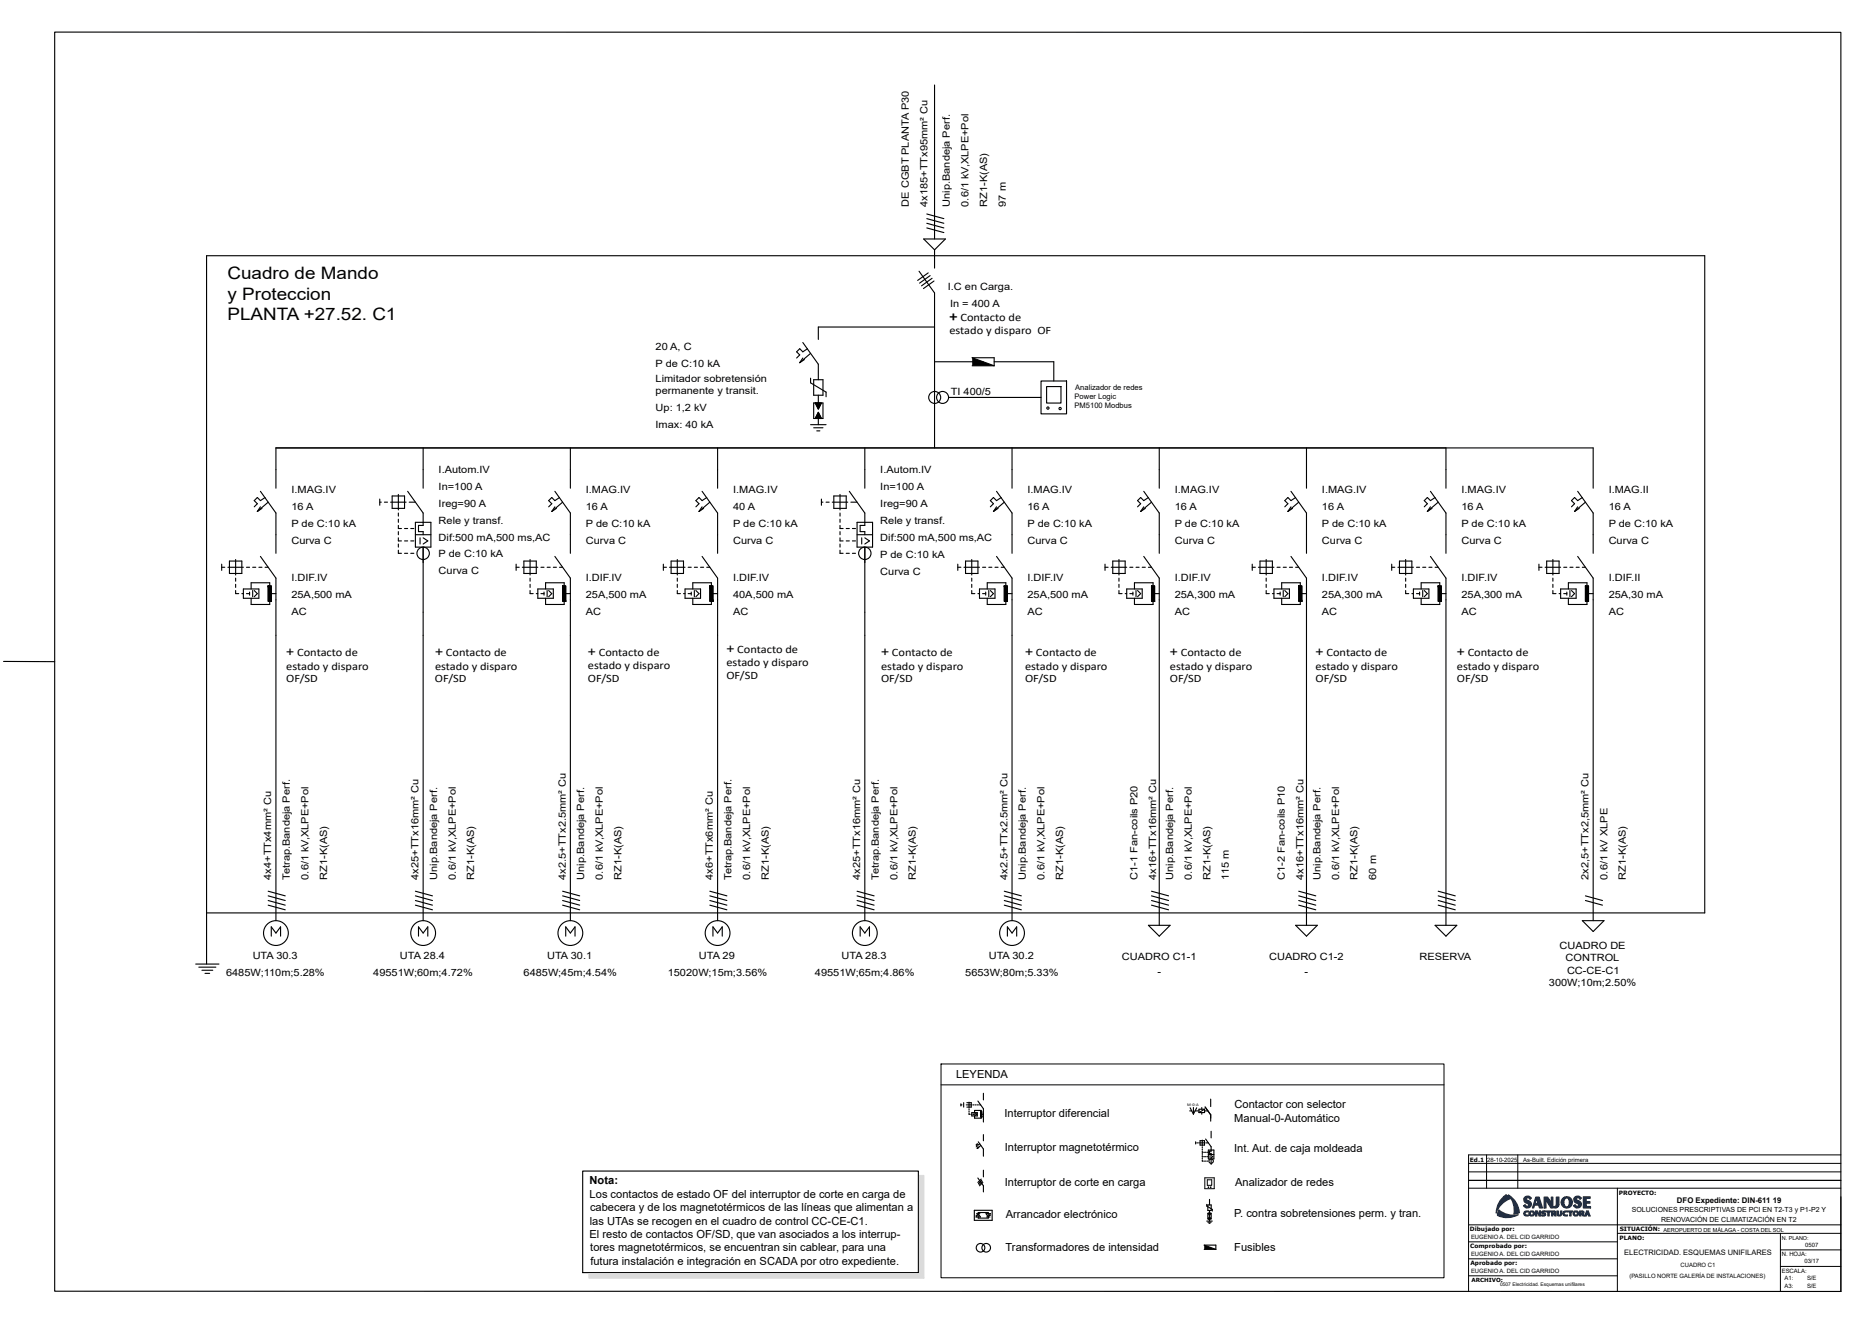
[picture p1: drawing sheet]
<svg xmlns="http://www.w3.org/2000/svg" width="420mm" height="297mm" viewBox="0 0 420 297" stroke-linecap="round" stroke-linejoin="round" font-family="sans-serif">
<!-- layer: LINEAS -->
<g fill="none" stroke="#000" stroke-width=".25">
<path d="M209.7 19.1v34.5M207.9 50.1l3.9 1M207.9 49l3.9 1.1M207.9 51.1l3.9 1.1M207.9 48l3.9 1M209.7 56v4.1M209.7 65.7v34.8M209.7 73.4h-26.1v2.7M212.8 89.2h20.8M218.1 82.1h5M218.1 80.2h5v1.9zM61.9 109.5v-9h295.5v9"/>
<path d="M61.9 115.1v9M94.9 100.5v9M128 100.5v9M128 115.1v9M161 100.5v9M161 115.1v9M194 100.5v9M227.1 100.5v9M227.1 115.1v9M260.1 100.5v9M260.1 115.1v9M293.1 100.5v9"/>
<path d="M293.1 115.1v9M324.4 100.5v9M324.4 115.1v9M357.4 115.1v9M61.9 129.7v76.8M94.9 122.7v83.8M128 129.7v76.8M161 129.7v76.8M194 122.7v83.8M227.1 129.7v76.8M260.1 129.7v77.9M293.1 129.7v77.9"/>
<path d="M324.4 129.7v77.9M357.4 129.7v76.8M60.2 199.9l3.8 1.1M93.2 199.9l3.8 1.1M126.2 199.9l3.9 1.1M159.3 199.9l3.8 1.1M192.3 199.9l3.8 1.1M225.3 199.9l3.8 1.1M258.4 199.9l3.8 1.1M291.4 199.9l3.8 1.1M322.7 199.9l3.8 1.1M60.2 202l3.8 1"/>
<path d="M60.2 201l3.8 1M60.2 203l3.8 1.1M93.2 202l3.8 1M93.2 201l3.8 1M93.2 203l3.8 1.1M126.2 202l3.9 1M126.2 201l3.9 1M126.2 203l3.9 1.1M159.3 202l3.8 1M159.3 201l3.8 1M159.3 203l3.8 1.1M192.3 202l3.8 1"/>
<path d="M192.3 201l3.8 1M192.3 203l3.8 1.1M225.3 202l3.8 1M225.3 201l3.8 1M225.3 203l3.8 1.1M258.4 202l3.8 1M258.4 201l3.8 1M258.4 203l3.8 1.1M291.4 202l3.8 1M291.4 201l3.8 1M291.4 203l3.8 1.1M322.7 202l3.8 1"/>
<path d="M322.7 201l3.8 1M322.7 203l3.8 1.1M355 206.5h4.9l-2.5 2.5zM355.7 202l3.8 1M355.7 201l3.8 1"/>
<circle cx="209.7" cy="89.2" r="1.34"/>
<circle cx="211.5" cy="89.2" r="1.34"/>
</g>
<!-- layer: SIMBOLOS -->
<g fill="none" stroke="#000" stroke-width=".25">
<path d="M207.2 53.6h4.9l-2.4 2.4zM180.1 76.8l3.5 4.9v3.5M181.2 78.2l-1.1 .7-.7-.7-.7 .7 .7 .7-.7 .7M181.9 79.3l-2.5 2.1M206.2 60.8l3.5 4.9M208.3 61.2l-2.4 1.7M208.7 61.8l-2.4 1.7M209.1 62.4l-2.3 1.7M209.6 63l-2.4 1.7M180.1 80.3l-.7 1.1M180.5 80.7l-1.1 .7M181.9 84.8v1.1l3.4 2.1v1"/>
<path d="M181.9 95.3h3.4M182.6 85.2h2v3.5h-2zM182.6 90.4h2v3.5h-2zM182.6 96h2M182.9 90.4h1.4l-.7 1.4zM183.3 96.7h.6M183.6 92.5l.7 1.4h-1.4zM183.6 88.7v1.7M183.6 93.9v1.4M58.4 113.7l-.7 1M58.4 110.2l3.5 4.9M58.8 114l-1.1 .7"/>
<path d="M59.5 111.6l-1.1 .7-.7-.7-.7 .7 .7 .7-.7 .7M60.2 112.6l-2.5 2.1M85.2 112.6h.3M85.2 112v1.3M86.2 112.6h.7M87.6 112.6h3.5M88 111.3h2.8v2.7h-2.8zM89.4 110.9v3.5M89.4 115.1v.7M89.4 116.5v.7M89.4 117.9v.7h.7M89.4 119.3v.6"/>
<path d="M90.8 118.6h.7M91.5 110.2l3.4 4.9v2.8h-1v1.4h1v.6M91.8 112.6h1.4M92.2 118.6h.7M93.2 117.2h3.5v5.5h-3.5zM93.2 119.9h3.5M124.5 113.7l-.7 1M124.5 110.2l3.5 4.9M124.8 114l-1 .7M125.5 111.6l-1 .7-.7-.7-.7 .7 .7 .7-.7 .7M126.2 112.6l-2.4 2.1M157.5 113.7l-.7 1"/>
<path d="M157.5 110.2l3.5 4.9M157.9 114l-1.1 .7M158.6 111.6l-1.1 .7-.7-.7-.7 .7 .7 .7-.7 .7M159.3 112.6l-2.5 2.1M184.3 112.6h.3M184.3 112v1.3M185.3 112.6h.7M186.7 112.6h3.5M187.1 111.3h2.8v2.7h-2.8zM188.5 117.9v.7h.7M188.5 110.9v3.5M188.5 115.1v.7"/>
<path d="M188.5 116.5v.7M188.5 119.3v.6M189.9 118.6h.7M190.6 110.2l3.4 4.9v2.8h-1v1.4h1v.6M190.9 112.6h1.4M191.2 118.6h.7M192.3 117.2h3.5v5.5h-3.5zM192.3 119.9h3.5M223.6 113.7l-.7 1M223.6 110.2l3.5 4.9M223.9 114l-1 .7M224.6 111.6l-1 .7-.7-.7-.7 .7 .7 .7-.7 .7"/>
<path d="M225.3 112.6l-2.4 2.1M256.6 113.7l-.7 1M256.6 110.2l3.5 4.9M257 114l-1.1 .7M257.7 111.6l-1.1 .7-.7-.7-.7 .7 .7 .7-.7 .7M258.4 112.6l-2.5 2.1M289.6 113.7l-.7 1M289.6 110.2l3.5 4.9M290 114l-1.1 .7M290.7 111.6l-1.1 .7-.7-.7-.6 .7 .6 .7-.6 .7M291.4 112.6l-2.5 2.1M320.9 113.7l-.7 1"/>
<path d="M320.9 110.2l3.5 4.9M321.3 114l-1.1 .7M322 111.6l-1.1 .7-.7-.7-.7 .7 .7 .7-.7 .7M322.7 112.6l-2.5 2.1M354 113.7l-.7 1M354 110.2l3.4 4.9M354.3 114l-1 .7M355 111.6l-1 .7-.7-.7-.7 .7 .7 .7-.7 .7M355.7 112.6l-2.4 2.1M49.7 127.3h.7M49.7 126.6v1.3M51.1 127.3h3.5"/>
<path d="M51.5 125.9h2.8v2.7h-2.8zM52.9 125.5v3.5M52.9 129.7v.7M52.9 131.1v.7M52.9 132.5v.7h.7M54.3 133.2h.3M54.6 132.1h3.5v2.1h-3.5zM55.3 127.3h.7M55.3 133.2h.7M56 132.8v.7M56.3 134.2v1.4h4.2v-.7M56.7 127.3h.7"/>
<path d="M56.7 132.5v1.4M57 132.5l.7 .7-.7 .7M58.1 127.3h.7M58.4 124.8l3.5 4.9M59.5 127.3h.7M60.2 131.4h.7v3.5zM60.2 131.4l.7 3.5h-.7zM60.5 131.4v-.7h-4.2v1.4M60.9 133.2h1M89.4 120.6v.7h.7M89.4 122v.7M89.4 123.4v.7h.7"/>
<path d="M90.8 121.3h.7M90.8 124.1h.7M92.2 121.3h.7M92.2 124.1h.7M94.2 120.6v1.4M94.9 120.6l1.1 .7-1.1 .7M115.8 127.3h.7M115.8 126.6v1.3M117.2 127.3h3.5M117.5 125.9h2.8v2.7h-2.8zM118.9 132.5v.7h.7M118.9 125.5v3.5"/>
<path d="M118.9 129.7v.7M118.9 131.1v.7M120.3 133.2h.4M120.7 132.1h3.4v2.1h-3.4zM121.4 127.3h.7M121.4 133.2h.7M122.1 132.8v.7M122.4 134.2v1.4h4.2v-.7M122.8 127.3h.6M122.8 132.5v1.4M123.1 132.5l.7 .7-.7 .7M124.1 127.3h.7"/>
<path d="M124.5 124.8l3.5 4.9M125.5 127.3h.7M126.2 131.4h.7v3.5zM126.2 131.4l.7 3.5h-.7zM126.6 131.4v-.7h-4.2v1.4M126.9 133.2h1.1M148.8 127.3h.7M148.8 126.6v1.3M150.2 127.3h3.5M150.6 125.9h2.7v2.7h-2.7zM152 132.5v.7h.7M152 125.5v3.5"/>
<path d="M152 129.7v.7M152 131.1v.7M153.3 133.2h.4M153.7 132.1h3.5v2.1h-3.5zM154.4 127.3h.7M154.4 133.2h.7M155.1 132.8v.7M155.4 134.2v1.4h4.2v-.7M155.8 127.3h.7M155.8 132.5v1.4M156.1 132.5l.7 .7-.7 .7M157.2 127.3h.7"/>
<path d="M157.5 124.8l3.5 4.9M158.6 127.3h.7M159.3 131.4h.7v3.5zM159.3 131.4l.7 3.5h-.7zM159.6 131.4v-.7h-4.2v1.4M160 133.2h1M188.5 120.6v.7h.7M188.5 123.4v.7h.7M188.5 122v.7M189.9 121.3h.7M189.9 124.1h.7M191.2 121.3h.7"/>
<path d="M191.2 124.1h.7M193.3 120.6v1.4M194 120.6l1.1 .7-1.1 .7M214.9 127.3h.7M214.9 126.6v1.3M216.3 127.3h3.5M216.6 125.9h2.8v2.7h-2.8zM218 132.5v.7h.7M218 125.5v3.5M218 129.7v.7M218 131.1v.7M219.4 133.2h.4"/>
<path d="M219.8 132.1h3.4v2.1h-3.4zM220.5 127.3h.6M220.5 133.2h.6M221.1 132.8v.7M221.5 134.2v1.4h4.2v-.7M221.8 127.3h.7M221.8 132.5v1.4M222.2 132.5l.7 .7-.7 .7M223.2 127.3h.7M223.6 124.8l3.5 4.9M224.6 127.3h.7M225.3 131.4h.7v3.5z"/>
<path d="M225.3 131.4l.7 3.5h-.7zM225.7 131.4v-.7h-4.2v1.4M226 133.2h1.1M247.9 127.3h.7M247.9 126.6v1.3M249.3 127.3h3.5M249.7 125.9h2.7v2.7h-2.7zM251 132.5v.7h.7M251 125.5v3.5M251 129.7v.7M251 131.1v.7M252.4 133.2h.4"/>
<path d="M252.8 132.1h3.5v2.1h-3.5zM253.5 127.3h.7M253.5 133.2h.7M254.2 132.8v.7M254.5 134.2v1.4h4.2v-.7M254.9 127.3h.7M254.9 132.5v1.4M255.2 132.5l.7 .7-.7 .7M256.3 127.3h.7M256.6 124.8l3.5 4.9M257.7 127.3h.7M258.4 131.4h.6v3.5z"/>
<path d="M258.4 131.4l.6 3.5h-.6zM258.7 131.4v-.7h-4.2v1.4M259 133.2h1.1M281 127.3h.6M281 126.6v1.3M282.3 127.3h3.5M282.7 125.9h2.8v2.7h-2.8zM284.1 132.5v.7h.7M284.1 125.5v3.5M284.1 129.7v.7M284.1 131.1v.7M285.5 133.2h.3"/>
<path d="M285.8 132.1h3.5v2.1h-3.5zM286.5 127.3h.7M286.5 133.2h.7M287.2 132.8v.7M287.6 134.2v1.4h4.1v-.7M287.9 127.3h.7M287.9 132.5v1.4M288.3 132.5l.6 .7-.6 .7M289.3 127.3h.7M289.6 124.8l3.5 4.9M290.7 127.3h.7M291.4 131.4h.7v3.5z"/>
<path d="M291.4 131.4l.7 3.5h-.7zM291.7 131.4v-.7h-4.1v1.4M292.1 133.2h1M312.2 127.3h.7M312.2 126.6v1.3M313.6 127.3h3.5M314 125.9h2.8v2.7h-2.8zM315.4 132.5v.7h.7M315.4 125.5v3.5M315.4 129.7v.7M315.4 131.1v.7M316.8 133.2h.3"/>
<path d="M317.1 132.1h3.5v2.1h-3.5zM317.8 127.3h.7M317.8 133.2h.7M318.5 132.8v.7M318.8 134.2v1.4h4.2v-.7M319.2 127.3h.7M319.2 132.5v1.4M319.5 132.5l.7 .7-.7 .7M320.6 127.3h.7M320.9 124.8l3.5 4.9M322 127.3h.7M322.7 131.4h.7v3.5z"/>
<path d="M322.7 131.4l.7 3.5h-.7zM323 131.4v-.7h-4.2v1.4M323.4 133.2h1M345.3 127.3h.7M345.3 126.6v1.3M346.7 127.3h3.4M347 125.9h2.8v2.7h-2.8zM348.4 132.5v.7h.7M348.4 125.5v3.5M348.4 129.7v.7M348.4 131.1v.7M349.8 133.2h.3"/>
<path d="M350.1 132.1h3.5v2.1h-3.5zM350.8 127.3h.7M350.8 133.2h.7M351.5 132.8v.7M351.9 134.2v1.4h4.2v-.7M352.2 127.3h.7M352.2 132.5v1.4M352.6 132.5l.7 .7-.7 .7M353.6 127.3h.7M354 124.8l3.4 4.9M355 127.3h.7M355.7 131.4h.7v3.5z"/>
<path d="M355.7 131.4l.7 3.5h-.7zM356.1 131.4v-.7h-4.2v1.4M356.4 133.2h1M60.9 210v-2.1l1 1.4 1-1.4v2.1M93.9 210v-2.1l1 1.4 1.1-1.4v2.1M126.9 210v-2.1l1.1 1.4 1-1.4v2.1M160 210v-2.1l1 1.4 1-1.4v2.1M193 210v-2.1l1 1.4 1.1-1.4v2.1M226 210v-2.1l1.1 1.4 1-1.4v2.1M257.7 207.6h4.8l-2.4 2.4zM290.7 207.6h4.9l-2.5 2.4zM322 207.6h4.8l-2.4 2.4z"/>
<circle cx="94.9" cy="124.1" r="1.39"/>
<circle cx="194" cy="124.1" r="1.39"/>
<circle cx="61.9" cy="209.3" r="2.78"/>
<circle cx="94.9" cy="209.3" r="2.78"/>
<circle cx="128" cy="209.3" r="2.78"/>
<circle cx="161" cy="209.3" r="2.78"/>
<circle cx="194" cy="209.3" r="2.78"/>
<circle cx="227.1" cy="209.3" r="2.78"/>
</g>
<g fill="none" stroke="#000" stroke-width=".22">
<path d="M182.9 90.4h1.4l-.7 1.4zM183.6 92.5l.7 1.4h-1.4zM60.2 131.4h.7v3.5zM60.2 131.4l.7 3.5h-.7zM126.2 131.4h.7v3.5zM126.2 131.4l.7 3.5h-.7zM159.3 131.4h.7v3.5zM159.3 131.4l.7 3.5h-.7zM225.3 131.4h.7v3.5zM225.3 131.4l.7 3.5h-.7zM258.4 131.4h.6v3.5zM258.4 131.4l.6 3.5h-.6z"/>
<path d="M291.4 131.4h.7v3.5zM291.4 131.4l.7 3.5h-.7zM322.7 131.4h.7v3.5zM322.7 131.4l.7 3.5h-.7zM355.7 131.4h.7v3.5zM355.7 131.4l.7 3.5h-.7z"/>
</g>
<g fill="#000">
<path d="M182.9 90.4h1.4l-.7 1.4zM183.6 92.5l.7 1.4h-1.4zM60.2 131.4h.7v3.5zM60.2 131.4l.7 3.5h-.7zM126.2 131.4h.7v3.5zM126.2 131.4l.7 3.5h-.7zM159.3 131.4h.7v3.5zM159.3 131.4l.7 3.5h-.7zM225.3 131.4h.7v3.5zM225.3 131.4l.7 3.5h-.7zM258.4 131.4h.6v3.5zM258.4 131.4l.6 3.5h-.6z"/>
<path d="M291.4 131.4h.7v3.5zM291.4 131.4l.7 3.5h-.7zM322.7 131.4h.7v3.5zM322.7 131.4l.7 3.5h-.7zM355.7 131.4h.7v3.5zM355.7 131.4l.7 3.5h-.7z"/>
</g>
<!-- layer: RECUADRO -->
<path d="M43.9 216.3h5.2M44.6 217h3.8M45.3 217.6h2.4M46 218.3h1M46.3 204.8h336.2v-147.4h-336.2v158.9" fill="none" stroke="#000" stroke-width=".25"/>
<!-- layer: 0 -->
<g fill="none" stroke="#000" stroke-width=".25">
<path d="M209.7 81.2h10.9M223.1 81.2h13.3v4.3M233.6 85.5h5.7v7.3h-5.7zM234.8 86.7h3.2v3.7h-3.2z"/>
<circle cx="235.1" cy="91.5" r=".26"/>
<circle cx="237.8" cy="91.6" r=".26"/>
</g>
<!-- layer: LINEAS -->
<path d="M218.1 80.2l5 1.9h-5z" fill="#000"/>
<!-- layer: Cajetin -->
<path d="M12.3 7.2l400.7 .1v282.4l-400.7-.1z" fill="none" stroke="#000" stroke-width=".25"/>
<g fill="none" stroke="#000" stroke-width=".22">
<path d="M333.5 259.1v7.4M340.5 259.1v7.4M413 259.1h-83.5v30.6M329.5 274.8h83.5M329.5 264.8h83.5M329.5 262.9h83.5M329.5 278.6h33.4M329.5 266.5h83.5M362.9 276.7h50.1M362.9 266.5v23.2M399.5 276.7v13M413 268.4v21.3"/>
<path d="M329.5 286.2h33.4M399.5 280.4h13.5M399.5 284.1h13.5"/>
</g>
<path d="M337.2 268.6a5 5 0 0 0-1.5 3.5 5.2 5.2 0 0 1 3.1-3.2l-.3-.5a.6 .6 0 0 0-.6-.3 .6 .6 0 0 0-.5 .3zM338.4 268.1a5.2 5.2 0 0 1 1.3 4.2h.5a.6 .6 0 0 0 .6-.3 .6 .6 0 0 0 0-.7 5 5 0 0 0-2.4-3.2zM336.3 271.4l-.2 .5a.6 .6 0 0 0-.1 .7 .6 .6 0 0 0 .6 .3 5 5 0 0 0 4-.4 5.2 5.2 0 0 1-4.3-1.1z" fill-rule="evenodd" fill="#082f6d"/>
<path d="M336.3 271.4l1.7 1 1.3 .2 1.3-.1a5 5 0 0 1-4.6 .1zM337.4 268.4l.5-.4 .9 .9-1.7 1-.8 1-.6 1.2a5 5 0 0 1 1.7-3.7zM338.4 268.1a5 5 0 0 1 2.5 3.9l-1.2 .3-.1-1.9-.4-1.2z" fill="none" stroke="#082f6d" stroke-width=".25"/>
<path d="M342.1 268.5a1.01 1.01 0 0 1 1.5 .3l-.3 .2a.39 .39 0 0 0-.4-.4 .39 .39 0 0 0-.4 .5l.1 .1a1.06 1.06 0 0 1 1 1.2 .98 .98 0 0 1-.9 .6 .98 .98 0 0 1-.9-.5l.3-.3a.4 .4 0 0 0 .5 .4 .4 .4 0 0 0 .3-.4v-.1a1.12 1.12 0 0 1-1-1.1z" fill-rule="evenodd" fill="#082f6d"/>
<path d="M342.2 268.5l.6-.2 .4 .1 .4 .4-.3 .2a.44 .44 0 0 0-.4-.3 .44 .44 0 0 0-.4 .2l.1 .3a.91 .91 0 0 1 .9 .7 .91 .91 0 0 1-.6 1.1h-.5l-.6-.5 .3-.3 .3 .3 .4 .1 .2-.2-.1-.3a1.07 1.07 0 0 1-.9-1.5z" fill="none" stroke="#082f6d" stroke-width=".25"/>
<path d="M344.6 269.1l.4 .8h-.6zM344.6 268.5l-.8 2.5h.3l.2-.7h.9l.2 .7h.7l-.8-2.5z" fill-rule="evenodd" fill="#082f6d"/>
<path d="M344.6 268.5h.7l.8 2.5h-.7l-.2-.7h-.9l-.2 .7h-.3zM344.6 269.1l.4 .8h-.6z" fill="none" stroke="#082f6d" stroke-width=".25"/>
<path d="M346.4 268.5h.8l.9 1.3-.1-1.3h.4v2.5h-.4l-1.2-1.8 .1 1.8h-.5z" fill-rule="evenodd" fill="#082f6d"/>
<path d="M346.4 268.5h.8l.9 1.3-.1-1.3h.4v2.5h-.4l-1.2-1.8 .1 1.8h-.5z" fill="none" stroke="#082f6d" stroke-width=".25"/>
<path d="M353.3 268.5a1.01 1.01 0 0 1 1.5 .3l-.3 .2a.39 .39 0 0 0-.4-.4 .39 .39 0 0 0-.4 .5l.1 .1a1.06 1.06 0 0 1 1 1.2 .98 .98 0 0 1-.9 .6 .98 .98 0 0 1-.9-.5l.4-.3a.4 .4 0 0 0 .4 .4 .4 .4 0 0 0 .4-.4l-.1-.1a1.12 1.12 0 0 1-1-1.1z" fill-rule="evenodd" fill="#082f6d"/>
<path d="M353.4 268.5l.6-.2 .4 .1 .4 .4-.3 .2a.44 .44 0 0 0-.3-.3 .44 .44 0 0 0-.5 .2l.1 .3a.91 .91 0 0 1 .9 .7 .91 .91 0 0 1-.6 1.1h-.4l-.7-.5 .4-.3 .3 .3 .3 .1 .2-.2-.1-.3a1.07 1.07 0 0 1-.9-1.5z" fill="none" stroke="#082f6d" stroke-width=".25"/>
<path d="M355.2 268.5h1.6v.3h-.9v.7h.8v.4h-.8v.7h1v.4h-1.7z" fill-rule="evenodd" fill="#082f6d"/>
<path d="M355.2 268.5h1.6v.3h-.9v.7h.8v.4h-.8v.7h1v.4h-1.7z" fill="none" stroke="#082f6d" stroke-width=".25"/>
<path d="M350.2 269.7a1.3 1.3 0 0 1 2.6 0 1.3 1.3 0 0 1-2.6 0zM351.2 268.8a1.14 1.14 0 0 0 .4 1.9 1.21 1.21 0 0 0-.1-2z" fill-rule="evenodd" fill="#082f6d"/>
<g fill="none" stroke="#082f6d" stroke-width=".25">
<path d="M351.2 268.8h.1a.95 .95 0 0 1 .7 1.4 .54 .54 0 0 1-.5 .6 .54 .54 0 0 1-.5-.6l-.1-.8z"/>
<circle cx="351.5" cy="269.7" r="1.27"/>
</g>
<path d="M352.9 272.2a.65 .65 0 0 0 1.3 0 .65 .65 0 0 0-1.3 0zM353.2 272.2a.4 .4 0 0 0 .8 0 .4 .4 0 0 0-.8 0zM351.8 271.6v.3h.4v.9h.3v-.9h.4v-.3zM350.8 271.8l.6-.2 .3 .1-.1 .2a.43 .43 0 0 0-.5 0 .43 .43 0 0 0 0 .6 .43 .43 0 0 0 .5 0l.1 .2a.64 .64 0 0 1-.8 0 .64 .64 0 0 1-.1-.9zM349.3 271.6h.3v.8l.3 .2 .2-.2v-.8h.3v.7a.57 .57 0 0 1-.5 .5 .57 .57 0 0 1-.6-.5zM346.9 271.6v.3h.4v.9h.3v-.9h.4v-.3zM345.9 271.8v.3l.6 .4h-.6v.2a.5 .5 0 0 0 .6 .1 .5 .5 0 0 0 .2-.6l-.5-.3h.5v-.2zM343 272.2a.65 .65 0 0 0 1.3 0 .65 .65 0 0 0-1.3 0zM343.3 272.2a.4 .4 0 0 0 .8 0 .4 .4 0 0 0-.8 0zM342 271.8l.6-.2 .3 .1v.2a.43 .43 0 0 0-.6 0 .43 .43 0 0 0 0 .6 .43 .43 0 0 0 .6 0v.2a.64 .64 0 0 1-.8 0 .64 .64 0 0 1-.1-.9zM354.7 271.8l.1 .4a.22 .22 0 0 0 .3-.1 .22 .22 0 0 0-.1-.3 .22 .22 0 0 0-.3 0zM354.4 271.7v1.1h.3l.1-.5 .2 .1 .1 .4h.3l-.3-.6 .3-.1-.1-.3zM348.4 271.8l.1 .4a.22 .22 0 0 0 .3-.1 .22 .22 0 0 0-.1-.3 .22 .22 0 0 0-.3 0zM348.1 271.7v1.1h.3l.1-.5 .2 .1 .1 .4h.3l-.3-.6 .3-.1-.1-.3zM344.5 271.6h.4l.5 .8v-.8h.2v1.2h-.3l-.5-.9v.9h-.3z" fill-rule="evenodd" fill="#082f6d"/>
<g fill="none" stroke="#082f6d" stroke-width=".25">
<path d="M342 271.9l.7-.3 .2 .1v.2a.42 .42 0 0 0-.6 0 .42 .42 0 0 0 0 .6 .42 .42 0 0 0 .6 0v.2l-.5 .1a.56 .56 0 0 1-.4-.9zM344.5 271.6h.4l.5 .8v-.8h.2v1.2h-.3l-.5-.9v.9h-.3zM346.3 272a.39 .39 0 0 1 .5 .4 .39 .39 0 0 1-.5 .4l-.4-.1v-.2l.5 .1M346.3 271.8l.4 .1v-.2a.5 .5 0 0 0-.5-.1 .5 .5 0 0 0-.3 .5l.5 .2M346.9 271.6h1.1v.3h-.4v.9h-.3v-.9h-.4zM348.1 271.7a.62 .62 0 0 1 1 .3l-.3 .2 .3 .6h-.3l-.3-.5-.1 .5h-.3zM348.4 271.8h.3a.21 .21 0 0 1 0 .3 .21 .21 0 0 1-.3 .1zM349.3 271.6h.3v.8l.3 .2 .2-.2v-.8h.3v.7a.57 .57 0 0 1-.5 .5 .57 .57 0 0 1-.6-.5zM350.7 271.9l.8-.3 .2 .1-.1 .2a.42 .42 0 0 0-.5 0 .42 .42 0 0 0 0 .6 .42 .42 0 0 0 .5 0l.1 .2-.5 .1a.56 .56 0 0 1-.5-.9zM351.8 271.6h1.1v.3h-.4v.9h-.3v-.9h-.4zM354.4 271.7a.62 .62 0 0 1 1 .3l-.3 .2 .3 .6h-.3l-.3-.5-.1 .5h-.3zM354.7 271.8h.3a.21 .21 0 0 1 0 .3 .21 .21 0 0 1-.3 .1z"/>
<circle cx="343.6" cy="272.2" r=".61"/>
<circle cx="343.7" cy="272.2" r=".37"/>
<circle cx="353.5" cy="272.2" r=".61"/>
<circle cx="353.6" cy="272.2" r=".37"/>
</g>
<path d="M346.3 271.8v.2" fill="none" stroke="#082f6d" stroke-width=".22"/>
<path d="M346.4 272.3v.3" fill="none" stroke="#082f6d" stroke-width=".23"/>
<path d="M356 271.6l-.5 1.2h.4l.1-.3h.4l.1 .3h.3l-.5-1.2zM356.2 271.8l.1 .5h-.3z" fill-rule="evenodd" fill="#082f6d"/>
<path d="M356 271.6h.3l.5 1.2h-.3l-.1-.3h-.4l-.1 .3h-.4zM356.2 271.8l.1 .5h-.3z" fill="none" stroke="#082f6d" stroke-width=".25"/>
<path d="M349.2 268.5h.6v1.7a.85 .85 0 0 1-1.2 .7v-.3h.4l.2-.3z" fill-rule="evenodd" fill="#082f6d"/>
<path d="M349.2 268.5h.6v1.7a.85 .85 0 0 1-1.2 .7v-.3h.4l.1-.2z" fill="none" stroke="#082f6d" stroke-width=".25"/>
<!-- layer: 0 -->
<path d="M.8 148.4h11.5" fill="none" stroke="#000" stroke-width=".25"/>
<!-- layer: Cajetin -->
<path d="M329.5 261h83.5M329.5 282.4h33.4" fill="none" stroke="#000" stroke-width=".22"/>
<!-- layer: TEXTO -->
<path d="M130.7 262.7h75.3v22.8h-75.3z" fill="none" stroke="#000" stroke-width=".25"/>
<path d="M206.3 263.7h1v23l-1-1z" fill="none" stroke="#dbdbdb" stroke-width=".22"/>
<path d="M206.3 263.7h1v23l-1-1z" fill="#dbdbdb"/>
<path d="M132.1 285.7h74.2l1 1h-75.2z" fill="none" stroke="#dbdbdb" stroke-width=".22"/>
<path d="M132.1 285.7h74.2l1 1h-75.2z" fill="#dbdbdb"/>
<!-- layer: RF-IE-DIBUJO SIMBOLOS -->
<g fill="none" stroke="#000" stroke-width=".22">
<path d="M270.3 264.2h2.1v2.5h-2.1zM270.9 264.7h1v1.2h-1z"/>
<circle cx="271.1" cy="266.3" r=".08"/>
<circle cx="271.6" cy="266.3" r=".08"/>
</g>
<!-- layer: RF-IE-TEXTO -->
<path d="M211.1 238.7h112.9v47.9h-112.9zM211.1 243.4h112.9" fill="none" stroke="#000" stroke-width=".22"/>
<!-- layer: SIMBOLOS -->
<g fill="none" stroke="#000" stroke-width=".25">
<path d="M215.6 247.9h.2M215.6 247.6v.5M216.2 247.4v.9M216.8 247.9h1.2M216.9 247.4h1v.9h-1M217.4 247.2v1.3M217.4 248.7v.3M217.4 249.2v.3M217.4 249.7v.3h.3M217.9 250h.1M218 249.6h1.3v.7h-1.3zM218.3 247.9h.2"/>
<path d="M218.3 250h.2M218.5 249.8v.3M218.7 250.3v.5h1.4v-.2M218.8 247.9h.2M218.8 249.7v.5M218.9 249.7l.2 .3-.2 .2M219.3 247.9h.2M219.4 247l1.2 1.7M219.5 257.3l-.2 .3M219.5 256.1l1.1 1.6M219.6 257.4l-.3 .2M219.8 247.9h.2"/>
<path d="M219.8 256.6l-.3 .2-.2-.2-.3 .2 .3 .3-.3 .2M220 249.3h.3v1.3zM220 249.3l.3 1.3h-.3zM220.1 256.9l-.8 .7M220.1 249.3v-.2h-1.4v.5M220.3 250h.3M268.3 256.4h.1M268.3 256.1v.5M268.6 256.4h.3M269.1 256.4h1.3M269.2 255.9h1v1h-1zM269.6 248.4v.4"/>
<path d="M269.6 249.6v.3M269.7 255.8v1.2M269.7 257.2v.3M269.7 257.7v.3M269.7 258.2v.3h.3M269.7 258.7v.3M269.7 259.2v.3h.3M269.7 259.7v.3M270.2 259.5h.3M270.2 258.5h.3M270.3 248.8v.8h-1.3M270.3 248.8h-1.3v.8"/>
<path d="M270.3 248.8l-1.3 .8M270.3 249.2h.7M270.4 248.3l1.2 1.8M270.5 255.5l1.2 1.7v1h-.3v.5h.3v.3M270.6 256.4h.5M270.7 259.5h.3M270.7 258.5h.3M271.1 258h1.2v2h-1.2zM271.1 259h1.2M271.5 259.2v.5M271.7 259.2l.4 .3-.4 .2M219.4 264.2l1.2 1.8v1.4"/>
<path d="M220.1 264.5l-.7 .7M220.3 264.7l-.8 .8M220.4 265l-.8 .7M220.5 265.2l-.7 .8M269.7 260.2v.3h.3M270.2 260.5h.3M270.7 260.5h.3M270.7 270.2v.3l1.3 .8v.4M270.7 273.9h1.3M271 270.3h.7v1.2h-.7zM271 272.2h.7v1.2h-.7zM271 274.2h.7"/>
<path d="M271.1 272.2h.5l-.2 .5zM271.2 274.4h.3M271.4 272.9l.2 .5h-.5zM271.4 269v1.3M271.4 271.5v.7M271.4 273.4v.5"/>
<circle cx="271.7" cy="260.5" r=".5"/>
</g>
<!-- layer: LINEAS -->
<g fill="none" stroke="#000" stroke-width=".25">
<path d="M220.6 245.2v1.5M220.6 248.7v3M220.6 254.5v1.4M220.6 257.7v1.7M271.6 250.1v1.4M271.7 253.8v1.5M271.7 260v1.2M218.6 271.5h4v2.2h-4zM219 272.6h.2M219.1 272.2h.7M219.5 272h2.2v1.2h-2.2zM219.5 272.2l.5 .8h-1z"/>
<path d="M220.6 262.5v1.5M221.2 272.2h1l-.5 .8zM221.3 273h.8M222 272.6h.2M270.2 279.3h2.6v1zM270.2 280.3h2.6"/>
<circle cx="220" cy="279.9" r=".97"/>
<circle cx="221.3" cy="279.9" r=".97"/>
</g>
<!-- layer: SIMBOLOS -->
<path d="M220 249.3h.3v1.3zM220 249.3l.3 1.3h-.3zM271.1 272.2h.5l-.2 .5zM271.4 272.9l.2 .5h-.5z" fill="none" stroke="#000" stroke-width=".22"/>
<path d="M220 249.3h.3v1.3zM220 249.3l.3 1.3h-.3zM271.1 272.2h.5l-.2 .5zM271.4 272.9l.2 .5h-.5z" fill="#000"/>
<!-- layer: 0 -->
<path d="M266.9 249.2h.5M267 248.5l.8 1.4M267.8 248.4v1.5M268.1 249.2h.9M268.5 248.5l-.7 1.4M271.6 246.6v1.6" fill="none" stroke="#000" stroke-width=".25"/>
<!-- layer: LINEAS -->
<path d="M270.2 279.3l2.6 1h-2.6z" fill="#000"/>
<g font-size="3.8">
<text x="51" y="62.7">Cuadro de Mando</text>
<text x="51" y="67.2">y Proteccion</text>
<text x="51" y="71.7">PLANTA +27.52. C1</text>
</g>
<g font-size="3.3">
<text x="213" y="72">+</text>
<text x="64.2" y="147.3">+</text>
<text x="97.6" y="147.3">+</text>
<text x="131.9" y="147.1">+</text>
<text x="163" y="146.5">+</text>
<text x="197.7" y="147.3">+</text>
<text x="230" y="147.3">+</text>
<text x="262.5" y="147.3">+</text>
<text x="295.2" y="147.3">+</text>
<text x="326.9" y="147.3">+</text>
</g>
<g font-size="2.5">
<text x="215.5" y="72">Contacto de</text>
<text x="213" y="74.9">estado y disparo OF</text>
<text x="66.7" y="147.3">Contacto de</text>
<text x="100" y="147.3">Contacto de</text>
<text x="134.3" y="147.1">Contacto de</text>
<text x="163" y="149.4">estado y disparo</text>
<text x="165.4" y="146.5">Contacto de</text>
<text x="200.1" y="147.3">Contacto de</text>
<text x="232.4" y="147.3">Contacto de</text>
<text x="264.9" y="147.3">Contacto de</text>
<text x="297.6" y="147.3">Contacto de</text>
<text x="329.3" y="147.3">Contacto de</text>
<text x="64.2" y="153.1">OF/SD</text>
<text x="64.2" y="150.2">estado y disparo</text>
<text x="97.6" y="153.1">OF/SD</text>
<text x="97.6" y="150.2">estado y disparo</text>
<text x="131.9" y="152.9">OF/SD</text>
<text x="131.9" y="150">estado y disparo</text>
<text x="163" y="152.3">OF/SD</text>
<text x="197.7" y="153.1">OF/SD</text>
<text x="197.7" y="150.2">estado y disparo</text>
<text x="230" y="153.1">OF/SD</text>
<text x="230" y="150.2">estado y disparo</text>
<text x="262.5" y="153.1">OF/SD</text>
<text x="262.5" y="150.2">estado y disparo</text>
<text x="295.2" y="153.1">OF/SD</text>
<text x="295.2" y="150.2">estado y disparo</text>
<text x="326.9" y="153.1">OF/SD</text>
<text x="326.9" y="150.2">estado y disparo</text>
<text x="214.5" y="241.9">LEYENDA</text>
<text x="225.4" y="250.6">Interruptor diferencial</text>
<text x="276.9" y="251.6">Manual-0-Automático</text>
<text x="277" y="248.6">Contactor con selector</text>
<text x="225.4" y="258.3">Interruptor magnetotérmico</text>
<text x="276.9" y="258.5">Int. Aut. de caja moldeada</text>
<text x="132.3" y="265.7">Nota:</text>
<text x="132.3" y="268.7">Los contactos de estado OF del interruptor de corte en carga de</text>
<text x="225.4" y="265.9">Interruptor de corte en carga</text>
<text x="277.1" y="266">Analizador de redes</text>
<text x="132.3" y="274.7">las UTAs se recogen en el cuadro de control CC-CE-C1.</text>
<text x="132.4" y="271.7">cabecera y de los magnetotérmicos de las líneas que alimentan a</text>
<text x="225.7" y="273.3">Arrancador electrónico</text>
<text x="276.9" y="273.1">P. contra sobretensiones perm. y tran.</text>
<text x="132.3" y="277.7">El resto de contactos OF/SD, que van asociados a los interrup-</text>
<text x="132.4" y="280.7">tores magnetotérmicos, se encuentran sin cablear, para una</text>
<text x="225.6" y="280.5">Transformadores de intensidad</text>
<text x="276.9" y="280.6">Fusibles</text>
<text x="132.5" y="283.7">futura instalación e integración en SCADA por otro expediente.</text>
</g>
<g font-size="2.2">
<text x="203.9" y="46.4" transform="rotate(-90 203.9 46.4)">DE CGBT PLANTA P30</text>
<text x="208.1" y="46.4" transform="rotate(-90 208.1 46.4)">4x185+TTx95mm² Cu</text>
<text x="213.1" y="46.4" transform="rotate(-90 213.1 46.4)">Unip.Bandeja Perf.</text>
<text x="217.3" y="46.4" transform="rotate(-90 217.3 46.4)">0.6/1 kV,XLPE+Pol</text>
<text x="221.5" y="46.4" transform="rotate(-90 221.5 46.4)">RZ1-K(AS)</text>
<text x="225.6" y="46.4" transform="rotate(-90 225.6 46.4)">97 m</text>
<text x="212.7" y="65.1">I.C en Carga.</text>
<text x="213.2" y="68.8">In = 400 A</text>
<text x="147.1" y="78.6">20 A, C</text>
<text x="147.1" y="82.4">P de C:10 kA</text>
<text x="147.1" y="88.3">permanente y transit.</text>
<text x="147.1" y="85.6">Limitador sobretensión</text>
<text x="213.3" y="88.6">TI 400/5</text>
<text x="147.1" y="92.1">Up: 1,2 kV</text>
<text x="147.1" y="96">Imax: 40 kA</text>
<text x="98.4" y="106">I.Autom.IV</text>
<text x="197.5" y="106">I.Autom.IV</text>
<text x="65.4" y="110.6">I.MAG.IV</text>
<text x="98.4" y="109.9">In=100 A</text>
<text x="98.4" y="113.7">Ireg=90 A</text>
<text x="131.4" y="110.6">I.MAG.IV</text>
<text x="164.5" y="110.6">I.MAG.IV</text>
<text x="197.5" y="109.9">In=100 A</text>
<text x="197.5" y="113.7">Ireg=90 A</text>
<text x="230.5" y="110.6">I.MAG.IV</text>
<text x="263.6" y="110.6">I.MAG.IV</text>
<text x="296.6" y="110.6">I.MAG.IV</text>
<text x="327.9" y="110.6">I.MAG.IV</text>
<text x="360.9" y="110.6">I.MAG.II</text>
<text x="65.4" y="114.4">16 A</text>
<text x="65.4" y="118.2">P de C:10 kA</text>
<text x="98.4" y="117.5">Rele y transf.</text>
<text x="131.4" y="114.4">16 A</text>
<text x="131.4" y="118.2">P de C:10 kA</text>
<text x="164.5" y="114.4">40 A</text>
<text x="164.5" y="118.2">P de C:10 kA</text>
<text x="197.5" y="117.5">Rele y transf.</text>
<text x="230.5" y="114.4">16 A</text>
<text x="230.5" y="118.2">P de C:10 kA</text>
<text x="263.6" y="114.4">16 A</text>
<text x="263.6" y="118.2">P de C:10 kA</text>
<text x="296.6" y="114.4">16 A</text>
<text x="296.6" y="118.2">P de C:10 kA</text>
<text x="327.9" y="114.4">16 A</text>
<text x="327.9" y="118.2">P de C:10 kA</text>
<text x="360.9" y="114.4">16 A</text>
<text x="360.9" y="118.2">P de C:10 kA</text>
<text x="65.4" y="122">Curva C</text>
<text x="98.4" y="121.3">Dif:500 mA,500 ms,AC</text>
<text x="98.4" y="124.9">P de C:10 kA</text>
<text x="131.4" y="122">Curva C</text>
<text x="164.5" y="122">Curva C</text>
<text x="197.5" y="121.3">Dif:500 mA,500 ms,AC</text>
<text x="197.5" y="125.3">P de C:10 kA</text>
<text x="230.5" y="122">Curva C</text>
<text x="263.6" y="122">Curva C</text>
<text x="296.6" y="122">Curva C</text>
<text x="327.9" y="122">Curva C</text>
<text x="360.9" y="122">Curva C</text>
<text x="65.4" y="130.4">I.DIF.IV</text>
<text x="98.4" y="128.7">Curva C</text>
<text x="131.4" y="130.4">I.DIF.IV</text>
<text x="164.5" y="130.4">I.DIF.IV</text>
<text x="197.5" y="129.1">Curva C</text>
<text x="230.5" y="130.4">I.DIF.IV</text>
<text x="263.6" y="130.4">I.DIF.IV</text>
<text x="296.6" y="130.4">I.DIF.IV</text>
<text x="327.9" y="130.4">I.DIF.IV</text>
<text x="360.9" y="130.4">I.DIF.II</text>
<text x="65.4" y="134.2">25A,500 mA</text>
<text x="131.4" y="134.2">25A,500 mA</text>
<text x="164.5" y="134.2">40A,500 mA</text>
<text x="230.5" y="134.2">25A,500 mA</text>
<text x="263.6" y="134.2">25A,300 mA</text>
<text x="296.6" y="134.2">25A,300 mA</text>
<text x="327.9" y="134.2">25A,300 mA</text>
<text x="360.9" y="134.2">25A,30 mA</text>
<text x="65.4" y="138">AC</text>
<text x="131.4" y="138">AC</text>
<text x="164.5" y="138">AC</text>
<text x="230.5" y="138">AC</text>
<text x="263.6" y="138">AC</text>
<text x="296.6" y="138">AC</text>
<text x="327.9" y="138">AC</text>
<text x="360.9" y="138">AC</text>
<text x="60.9" y="197.3" transform="rotate(-90 60.9 197.3)">4x4+TTx4mm² Cu</text>
<text x="65" y="197.3" transform="rotate(-90 65 197.3)">Tetrap.Bandeja Perf.</text>
<text x="69.2" y="197.3" transform="rotate(-90 69.2 197.3)">0.6/1 kV,XLPE+Pol</text>
<text x="73.4" y="197.3" transform="rotate(-90 73.4 197.3)">RZ1-K(AS)</text>
<text x="93.9" y="197.3" transform="rotate(-90 93.9 197.3)">4x25+TTx16mm² Cu</text>
<text x="98.1" y="197.3" transform="rotate(-90 98.1 197.3)">Unip.Bandeja Perf.</text>
<text x="102.2" y="197.3" transform="rotate(-90 102.2 197.3)">0.6/1 kV,XLPE+Pol</text>
<text x="106.4" y="197.3" transform="rotate(-90 106.4 197.3)">RZ1-K(AS)</text>
<text x="126.9" y="197.3" transform="rotate(-90 126.9 197.3)">4x2.5+TTx2.5mm² Cu</text>
<text x="131.1" y="197.3" transform="rotate(-90 131.1 197.3)">Unip.Bandeja Perf.</text>
<text x="135.3" y="197.3" transform="rotate(-90 135.3 197.3)">0.6/1 kV,XLPE+Pol</text>
<text x="139.4" y="197.3" transform="rotate(-90 139.4 197.3)">RZ1-K(AS)</text>
<text x="160" y="197.3" transform="rotate(-90 160 197.3)">4x6+TTx6mm² Cu</text>
<text x="164.1" y="197.3" transform="rotate(-90 164.1 197.3)">Tetrap.Bandeja Perf.</text>
<text x="168.3" y="197.3" transform="rotate(-90 168.3 197.3)">0.6/1 kV,XLPE+Pol</text>
<text x="172.5" y="197.3" transform="rotate(-90 172.5 197.3)">RZ1-K(AS)</text>
<text x="193" y="197.3" transform="rotate(-90 193 197.3)">4x25+TTx16mm² Cu</text>
<text x="197.2" y="197.3" transform="rotate(-90 197.2 197.3)">Tetrap.Bandeja Perf.</text>
<text x="201.3" y="197.3" transform="rotate(-90 201.3 197.3)">0.6/1 kV,XLPE+Pol</text>
<text x="205.5" y="197.3" transform="rotate(-90 205.5 197.3)">RZ1-K(AS)</text>
<text x="226" y="197.3" transform="rotate(-90 226 197.3)">4x2.5+TTx2.5mm² Cu</text>
<text x="230.2" y="197.3" transform="rotate(-90 230.2 197.3)">Unip.Bandeja Perf.</text>
<text x="234.4" y="197.3" transform="rotate(-90 234.4 197.3)">0.6/1 kV,XLPE+Pol</text>
<text x="238.5" y="197.3" transform="rotate(-90 238.5 197.3)">RZ1-K(AS)</text>
<text x="255.2" y="197.3" transform="rotate(-90 255.2 197.3)">C1-1 Fan-coils P20</text>
<text x="259.4" y="197.3" transform="rotate(-90 259.4 197.3)">4x16+TTx16mm² Cu</text>
<text x="263.2" y="197.3" transform="rotate(-90 263.2 197.3)">Unip.Bandeja Perf.</text>
<text x="267.4" y="197.3" transform="rotate(-90 267.4 197.3)">0.6/1 kV,XLPE+Pol</text>
<text x="271.6" y="197.3" transform="rotate(-90 271.6 197.3)">RZ1-K(AS)</text>
<text x="275.7" y="197.3" transform="rotate(-90 275.7 197.3)">115 m</text>
<text x="288.3" y="197.3" transform="rotate(-90 288.3 197.3)">C1-2 Fan-coils P10</text>
<text x="292.4" y="197.3" transform="rotate(-90 292.4 197.3)">4x16+TTx16mm² Cu</text>
<text x="296.2" y="197.3" transform="rotate(-90 296.2 197.3)">Unip.Bandeja Perf.</text>
<text x="300.4" y="197.3" transform="rotate(-90 300.4 197.3)">0.6/1 kV,XLPE+Pol</text>
<text x="304.6" y="197.3" transform="rotate(-90 304.6 197.3)">RZ1-K(AS)</text>
<text x="308.8" y="197.3" transform="rotate(-90 308.8 197.3)">60 m</text>
<text x="356.4" y="197.3" transform="rotate(-90 356.4 197.3)">2x2,5+TTx2,5mm² Cu</text>
<text x="360.6" y="197.3" transform="rotate(-90 360.6 197.3)">0.6/1 kV XLPE</text>
<text x="364.8" y="197.3" transform="rotate(-90 364.8 197.3)">RZ1-K(AS)</text>
<text x="56.7" y="215.2">UTA 30.3</text>
<text x="89.7" y="215.2">UTA 28.4</text>
<text x="122.8" y="215.2">UTA 30.1</text>
<text x="156.8" y="215.2">UTA 29</text>
<text x="188.8" y="215.2">UTA 28.3</text>
<text x="221.8" y="215.2">UTA 30.2</text>
<text x="251.7" y="215.3">CUADRO C1-1</text>
<text x="284.8" y="215.3">CUADRO C1-2</text>
<text x="318.5" y="215.3">RESERVA</text>
<text x="349.9" y="212.9">CUADRO DE</text>
<text x="351.3" y="215.7">CONTROL</text>
<text x="50.7" y="219">6485W;110m;5.28%</text>
<text x="83.8" y="219">49551W;60m;4.72%</text>
<text x="117.5" y="219">6485W;45m;4.54%</text>
<text x="149.8" y="219">15020W;15m;3.56%</text>
<text x="182.8" y="219">49551W;65m;4.86%</text>
<text x="216.6" y="219">5653W;80m;5.33%</text>
<text x="259.7" y="218.8">-</text>
<text x="292.7" y="218.8">-</text>
<text x="347.5" y="221.2">300W;10m;2.50%</text>
<text x="351.6" y="218.4">CC-CE-C1</text>
</g>
<g font-size="1.7">
<text x="241.1" y="89.4">Power Logic</text>
<text x="241.2" y="87.4">Analizador de redes</text>
<text x="241.1" y="91.5">PM5100 Modbus</text>
<text x="376.2" y="269.9">DFO Expediente: DIN-611 19</text>
<text x="364.4" y="281.5">ELECTRICIDAD. ESQUEMAS UNIFILARES</text>
</g>
<g font-size="1.6">
<text x="366.1" y="271.8">SOLUCIONES PRESCRIPTIVAS DE PCI EN T2-T3 y P1-P2 Y</text>
<text x="372.7" y="274">RENOVACIÓN DE CLIMATIZACIÓN EN T2</text>
</g>
<g font-size="1.3">
<text x="329.8" y="260.6">Ed.1</text>
<text x="333.6" y="260.6">28-10-2025</text>
<text x="341.8" y="260.6">As-Built. Edición primera</text>
<text x="363.2" y="268">PROYECTO:</text>
<text x="329.8" y="276.1">Dibujado por:</text>
<text x="329.8" y="279.9">Comprobado por:</text>
<text x="330" y="278">EUGENIO A. DEL CID GARRIDO</text>
<text x="330" y="281.8">EUGENIO A. DEL CID GARRIDO</text>
<text x="363.3" y="278.2">PLANO:</text>
<text x="363.4" y="276.2">SITUACIÓN: AEROPUERTO DE MÁLAGA - COSTA DEL SOL</text>
<text x="399.8" y="281.8">N. HOJA:</text>
<text x="405" y="279.7">0507</text>
<text x="329.9" y="283.7">Aprobado por:</text>
<text x="330" y="285.7">EUGENIO A. DEL CID GARRIDO</text>
<text x="330.1" y="287.5">ARCHIVO:</text>
<text x="365.6" y="286.6">(PASILLO NORTE GALERÍA DE INSTALACIONES)</text>
<text x="377.1" y="284.1">CUADRO C1</text>
<text x="399.7" y="285.5">ESCALA:</text>
<text x="400.4" y="287.1">A1:</text>
<text x="404.8" y="283.4">03/17</text>
<text x="405.4" y="287.1">S/E</text>
<text x="400.4" y="288.9">A3:</text>
<text x="405.4" y="288.9">S/E</text>
</g>
<text font-size="1.2" x="399.8" y="278.1">N. PLANO:</text>
<text font-size="1.1" x="336.6" y="288.4">0507 Electricidad. Esquemas unifilares</text>
<text font-size=".9" x="266.4" y="248.1">M‐0‐A</text>
</svg>
